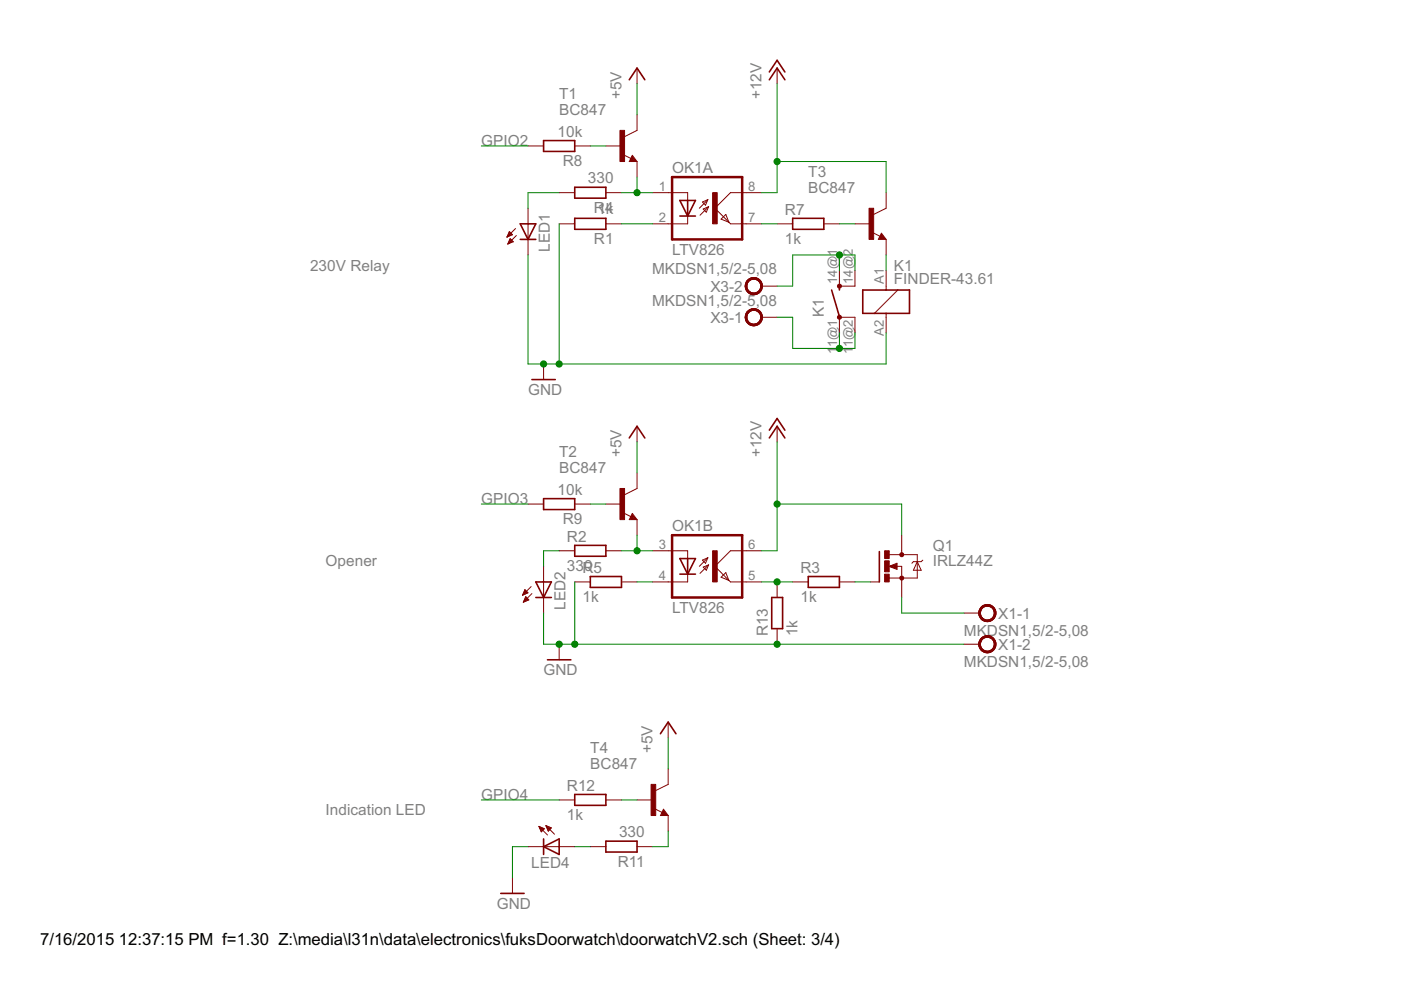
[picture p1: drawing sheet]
<svg xmlns="http://www.w3.org/2000/svg" width="297mm" height="210mm" viewBox="0 0 297 210" stroke-linecap="round" stroke-linejoin="round" font-family="sans-serif">
<g fill="none" stroke="#800000" stroke-width=".21">
<path d="M135.1 14.4v3.3M164.8 14.4v3.3M112 30.9h3.3M121.9 30.9h3.3M128.5 30.9h3.3M132.2 32.8l1.6 .8M134.1 32.9l1 1.3h-1.7zM135.1 24.3v3.3l-2.7 1.4M135.1 34.2v3.3M107.5 50.2h.1M107.6 50.1h.3M107.6 49.9h.7"/>
<path d="M107.7 49.8h.9M107.7 51.6h.3M107.8 49.6h.7M107.8 51.4h.6M107.8 49.4h.5M107.9 51.3h.9M107.9 49.3h.2M107.9 51.1h.7M108 50.9h.5M108.1 50.8h.2M108.6 49.8l-.6-.7-.5 1.2M108.6 49.8l-1.1 .5"/>
<path d="M108.8 51.2l-.6-.6-.5 1.2M108.8 51.2l-1.1 .6M109.3 48.5l-1.8 1.8M109.5 49.9l-1.8 1.9M112 44.2v9.9M118.6 40.9h3.3M118.6 47.5h3.3M128.5 40.9h3.3M128.5 47.5h3.3M138.4 40.9h7.4v1.6M145.8 45.8v1.7h-7.4M148.9 42.8l1.2-.5-.5 1.2z"/>
<path d="M149.1 44.3l1.1-.5-.4 1.2zM150.1 42.3l-1.8 1.9M150.2 43.8l-1.8 1.8M153.9 45.5l.6 1.6-1.6-.6zM161.5 40.9h-6.6l-3.3 3.3 3.3 3.3h6.6M164.8 47.5h3.3M174.7 47.5h3.3M178 57.4v3.3h3.3v-3.3M181.3 47.5h3.3M185 49.3l1.6 .8M186.9 49.4l1 1.4h-1.7zM187.9 40.9v3.3l-2.7 1.3"/>
<path d="M187.9 50.8v3.3M187.9 57.4v4.1M115.3 77.2v3.3M161.5 60.7h3.3M161.5 67.3h3.3M178 70.6v-3.3h3.3v3.3M187.9 66.4v4.2M190.4 61.5l-5 4.9M135.1 90.4v3.3M164.8 90.4v3.3M112 106.9h3.3M118.6 116.8h3.3"/>
<path d="M121.9 106.9h3.3M128.5 116.8h3.3M128.5 106.9h3.3M132.2 108.7l1.6 .8M134.1 108.9l1 1.3h-1.7zM135.1 100.3v3.3l-2.7 1.3M135.1 110.2v3.3M138.4 116.8h7.4v1.6M148.9 118.8l1.2-.5-.5 1.1zM150.1 118.3l-1.8 1.8M150.2 119.8l-1.8 1.8M161.5 116.8h-6.6l-3.3 3.3 2.9 3"/>
<path d="M188.6 117.6h5.9v5h-6M191.2 113.5v4.1M194.5 119.1l.8 1.8h-1.6zM195.6 118.8l-.3 .3h-1.6l-.4 .3M110.8 126.1h.2M110.9 125.9h.5M111 125.8h.8M111 127.6h.1M111 125.6h.9M111.1 127.4h.4M111.1 125.4h.6M111.1 127.3h.8"/>
<path d="M111.2 125.3h.3M111.2 127.1h.8M111.3 125.1h.1M111.3 126.9h.6M111.3 125l.7 .7-1.2 .5zM111.4 126.8h.3M111.4 126.6h.1M111.5 126.5l.6 .7-1.1 .5zM112.6 124.4l-1.8 1.8M112.8 125.9l-1.8 1.8M115.3 120.1v9.9M118.6 136.6v3.3"/>
<path d="M121.9 123.4h3.3M131.8 123.4h3.3M145.8 121.7v1.7h-7.4M149.1 120.2l1.1-.4-.4 1.1zM152.9 122.4l1-1 .6 1.7zM154.5 123.1l.4 .3h6.6M164.8 123.4v3.3M164.8 133.3v3.3M168.1 123.4h3.3M178 123.4h3.3M184.6 123.4h1.8M188.5 120.1l1.7-.7v1.3z"/>
<path d="M190 120.1h1.2v6.6M204.4 130h3.3M204.4 136.6h3.3M141.7 153.1v3.3M112 179.5h9.9M114.3 175.2l1.8 1.8M114.3 175.2l1.1 .5-.6 .7M114.3 175.2l.5 1.2M114.3 175.3h.2M114.4 175.5h.5M114.4 175.7h.9M114.5 175.8h.8"/>
<path d="M114.6 176h.5M114.7 176.2h.3M114.7 176.3h.1M115.7 175l1.9 1.9M115.7 175l1.2 .5-.7 .7M115.7 175l.5 1.2M115.8 175.2h.2M115.9 175.3h.5M115.9 175.5h.9M116 175.7h.8M116.1 175.8h.5M116.2 176h.3"/>
<path d="M116.2 176.2h.1M118.6 169.6h3.3M125.2 179.5h3.3M128.5 169.6h3.3M135.1 179.5h3.3M135.1 169.6h3.3M138.8 171.4l1.6 .9M140.7 171.6l1 1.3h-1.7zM141.7 163v3.3l-2.7 1.3M141.7 172.9v3.3M108.6 186.1v3.3"/>
</g>
<g fill="none" stroke="#800000" stroke-width=".34">
<path d="M133.4 16.9l1.7-2.5 1.6 2.5M163.1 16.9l1.7-2.5 1.6 2.5M163.1 15.3l1.7-2.5 1.6 2.5M115.3 29.8h6.6v2.3h-6.6zM121.9 39.7h6.6v2.3h-6.6zM134.1 33.6l.1 .3h-.5l.4-.6 .6 .8h-1M110.3 47.5h3.3l-1.6 3.3zM110.3 50.8h3.3M121.9 46.3h6.6v2.3h-6.6zM144.1 42.5h3.3l-1.6 3.3zM144.1 45.8h3.3M145.8 42.5v3.3"/>
<path d="M168.1 46.3h6.6v2.3h-6.6zM186.9 50.1l.1 .3h-.4l.3-.6 .7 .8h-1M176.3 61.5l1.7 5.8M178 60.7v.8M182.9 61.5h9.9v4.9h-9.9zM112.8 80.5h4.9M133.4 92.9l1.7-2.5 1.6 2.5M163.1 92.9l1.7-2.5 1.6 2.5M163.1 91.2l1.7-2.5 1.6 2.5M115.3 105.7h6.6v2.3h-6.6zM121.9 115.6h6.6v2.3h-6.6zM134.1 109.5l.1 .4h-.5l.4-.7 .6 .8h-1"/>
<path d="M144.1 118.4h3.3l-1.6 3.3zM145.8 118.4v3.3M186.4 116.9v6.5M113.6 123.4h3.3l-1.6 3.3zM113.6 126.7h3.3M116.1 139.9h4.9M125.2 122.2h6.6v2.3h-6.6zM144.1 121.7h3.3M163.6 126.7h2.3v6.6h-2.3zM171.4 122.2h6.6v2.3h-6.6zM140 155.6l1.7-2.5 1.6 2.5M115.3 177.9v3.3"/>
<path d="M115.3 179.5l3.3-1.6v3.3zM121.9 168.4h6.6v2.4h-6.6zM128.5 178.4h6.6v2.3h-6.6zM140.7 172.3l.1 .3h-.5l.4-.7 .6 .8h-1M106.2 189.4h4.9"/>
</g>
<path d="M142.5 37.5h14.9v13.3h-14.9zM142.5 113.5h14.9v13.2h-14.9z" fill="none" stroke="#800000" stroke-width=".53"/>
<g fill="#800000" stroke="#800000" stroke-width=".21">
<path d="M151.1 40.9h1v6.6h-1z"/>
<path d="M151.1 116.8h1v6.6h-1z"/>
<path d="M187.6 121.7h.9v1.7h-.9z"/>
<path d="M187.6 116.8h.9v1.6h-.9z"/>
<path d="M187.6 118.9h.9v2.3h-.9z"/>
<path d="M131.4 27.6h1v6.6h-1z"/>
<path d="M131.4 103.6h1v6.6h-1z"/>
<path d="M184.3 44.2h.9v6.6h-.9z"/>
<path d="M138 166.3h1v6.6h-1z"/>
</g>
<path d="M190 119.8l-1.1 .3 1.1 .3v-.3h-.3" fill="none" stroke="#800000" stroke-width=".4"/>
<g fill="#800000" stroke="#800000" stroke-width=".21">
<path d="M208.2 128.6a1.81 1.81 0 0 1 2.8 .6 1.81 1.81 0 0 1-1.3 2.5 1.81 1.81 0 0 1-2.2-1.7h.4a1.48 1.48 0 0 1 2.1-1.4 1.48 1.48 0 0 1 .3 2.5 1.48 1.48 0 0 1-2.4-.8v-.3h-.4a1.95 1.95 0 0 1 .7-1.4z" fill-rule="evenodd"/>
<path d="M208.2 128.6a1.81 1.81 0 0 1 2.8 .6 1.81 1.81 0 0 1-1.3 2.5 1.81 1.81 0 0 1-2.2-1.7h.4a1.48 1.48 0 0 1 2.1-1.4 1.48 1.48 0 0 1 .3 2.5 1.48 1.48 0 0 1-2.4-.8v-.3h-.4a1.95 1.95 0 0 1 .7-1.4z" fill-rule="evenodd"/>
<path d="M208.2 128.6a1.81 1.81 0 0 1 2.8 .6 1.81 1.81 0 0 1-1.3 2.5 1.81 1.81 0 0 1-2.2-1.7h.4a1.48 1.48 0 0 1 2.1-1.4 1.48 1.48 0 0 1 .3 2.5 1.48 1.48 0 0 1-2.4-.8v-.3h-.4a1.95 1.95 0 0 1 .7-1.4z" fill-rule="evenodd"/>
<path d="M208.2 135.2a1.81 1.81 0 0 1 2.8 .6 1.81 1.81 0 0 1-1.3 2.6 1.81 1.81 0 0 1-2.2-1.8h.4a1.48 1.48 0 0 1 2.1-1.4 1.48 1.48 0 0 1 .3 2.5 1.48 1.48 0 0 1-2.4-.8v-.3h-.4a1.95 1.95 0 0 1 .7-1.4z" fill-rule="evenodd"/>
<path d="M208.2 135.2a1.81 1.81 0 0 1 2.8 .6 1.81 1.81 0 0 1-1.3 2.6 1.81 1.81 0 0 1-2.2-1.8h.4a1.48 1.48 0 0 1 2.1-1.4 1.48 1.48 0 0 1 .3 2.5 1.48 1.48 0 0 1-2.4-.8v-.3h-.4a1.95 1.95 0 0 1 .7-1.4z" fill-rule="evenodd"/>
<path d="M208.2 135.2a1.81 1.81 0 0 1 2.8 .6 1.81 1.81 0 0 1-1.3 2.6 1.81 1.81 0 0 1-2.2-1.8h.4a1.48 1.48 0 0 1 2.1-1.4 1.48 1.48 0 0 1 .3 2.5 1.48 1.48 0 0 1-2.4-.8v-.3h-.4a1.95 1.95 0 0 1 .7-1.4z" fill-rule="evenodd"/>
<path d="M158.4 66.1a1.81 1.81 0 0 1 2.9 .1 1.81 1.81 0 0 1-.9 2.8 1.81 1.81 0 0 1-2.4-1.7h.3a1.49 1.49 0 0 1 2.1-1.4 1.49 1.49 0 0 1 .4 2.5 1.49 1.49 0 0 1-2.4-.8l-.1-.3h-.3z" fill-rule="evenodd"/>
<path d="M158.4 66.1a1.81 1.81 0 0 1 2.9 .1 1.81 1.81 0 0 1-.9 2.8 1.81 1.81 0 0 1-2.4-1.7h.3a1.49 1.49 0 0 1 2.1-1.4 1.49 1.49 0 0 1 .4 2.5 1.49 1.49 0 0 1-2.4-.8l-.1-.3h-.3z" fill-rule="evenodd"/>
<path d="M158.4 66.1a1.81 1.81 0 0 1 2.9 .1 1.81 1.81 0 0 1-.9 2.8 1.81 1.81 0 0 1-2.4-1.7h.3a1.49 1.49 0 0 1 2.1-1.4 1.49 1.49 0 0 1 .4 2.5 1.49 1.49 0 0 1-2.4-.8l-.1-.3h-.3z" fill-rule="evenodd"/>
<path d="M158.4 59.5a1.81 1.81 0 0 1 2.9 .1 1.81 1.81 0 0 1-.9 2.8 1.81 1.81 0 0 1-2.4-1.7h.3a1.49 1.49 0 0 1 2.1-1.4 1.49 1.49 0 0 1 .4 2.5 1.49 1.49 0 0 1-2.4-.8l-.1-.3h-.3z" fill-rule="evenodd"/>
<path d="M158.4 59.5a1.81 1.81 0 0 1 2.9 .1 1.81 1.81 0 0 1-.9 2.8 1.81 1.81 0 0 1-2.4-1.7h.3a1.49 1.49 0 0 1 2.1-1.4 1.49 1.49 0 0 1 .4 2.5 1.49 1.49 0 0 1-2.4-.8l-.1-.3h-.3z" fill-rule="evenodd"/>
<path d="M158.4 59.5a1.81 1.81 0 0 1 2.9 .1 1.81 1.81 0 0 1-.9 2.8 1.81 1.81 0 0 1-2.4-1.7h.3a1.49 1.49 0 0 1 2.1-1.4 1.49 1.49 0 0 1 .4 2.5 1.49 1.49 0 0 1-2.4-.8l-.1-.3h-.3z" fill-rule="evenodd"/>
<circle cx="191.2" cy="122.6" r=".43"/>
<circle cx="191.2" cy="117.6" r=".43"/>
<circle cx="178" cy="67.3" r=".43"/>
<circle cx="178" cy="60.7" r=".43"/>
</g>
<g fill="none" stroke="#008000" stroke-width=".21">
<path d="M135.1 17.7v6.6M164.8 17.7v23.2h-3.3M102 30.9h10M125.2 30.9h3.3M135.1 37.5v3.4M164.8 34.2h23.1v6.7M112 54.1v23.1h75.9v-6.6M118.6 47.5v29.7M118.6 40.9h-6.6v3.3M131.8 40.9h6.6M131.8 47.5h6.6M161.5 47.5h3.3"/>
<path d="M178 47.5h3.3M178 54.1v3.3M181.3 57.4v-3.3h-13.2v6.6h-3.3M187.9 54.1v3.3M164.8 67.3h3.3v6.6h13.2v-3.3M178 70.6v3.3M135.1 93.7v6.6M164.8 93.7v23.1h-3.3M102 106.9h10M118.6 116.8h-3.3v3.3M125.2 106.9h3.3M131.8 116.8h6.6"/>
<path d="M135.1 113.5v3.3M164.8 106.9h26.4v6.6M115.3 130v6.6h89.1M121.9 123.4v13.2M135.1 123.4h3.3M161.5 123.4h6.6M181.3 123.4h3.3M191.2 126.7v3.3h13.2M141.7 156.4v6.6M102 169.6h16.6M112 179.5h-3.4v6.6M121.9 179.5h3.3"/>
<path d="M131.8 169.6h3.3M141.7 176.2v3.3h-3.3"/>
</g>
<g fill="#008000" stroke="#008000" stroke-width=".21">
<circle cx="115.3" cy="77.2" r=".66"/>
<circle cx="118.6" cy="77.2" r=".66"/>
<circle cx="118.6" cy="136.6" r=".66"/>
<circle cx="121.9" cy="136.6" r=".66"/>
<circle cx="164.8" cy="136.6" r=".66"/>
<circle cx="164.8" cy="106.9" r=".66"/>
<circle cx="164.8" cy="34.2" r=".66"/>
<circle cx="135.1" cy="40.9" r=".66"/>
<circle cx="135.1" cy="116.8" r=".66"/>
<circle cx="164.8" cy="123.4" r=".66"/>
<circle cx="178" cy="73.9" r=".66"/>
<circle cx="178" cy="54.1" r=".66"/>
</g>
<g font-size="4">
<text x="8.5" y="200.4">7/16/2015</text>
<text x="25.2" y="200.4">12:37:15 PM f=1.30 Z:\media\l31n\data\electronics\fuksDoorwatch\doorwatchV2.sch (Sheet: 3/4)</text>
</g>
<g font-size="3.6" fill="#808080">
<text x="118.6" y="21">T1</text>
<text x="131.8" y="21" transform="rotate(-90 131.8 21)">+5V</text>
<text x="161.5" y="21" transform="rotate(-90 161.5 21)">+12V</text>
<text x="118.2" y="29">10k</text>
<text x="118.6" y="24.3">BC847</text>
<text x="102" y="31">GPIO2</text>
<text x="119.3" y="35.2">R8</text>
<text x="124.6" y="38.9">330</text>
<text x="142.5" y="36.7">OK1A</text>
<text x="171.4" y="40.9">BC847</text>
<text x="171.4" y="37.6">T3</text>
<text x="125.9" y="45.1">R14k</text>
<text x="166.4" y="45.5">R7</text>
<text x="116.6" y="53.4" transform="rotate(-90 116.6 53.4)">LED1</text>
<text x="125.9" y="51.7">R1</text>
<text x="166.4" y="51.7">1k</text>
<text x="65.7" y="57.4">230V Relay</text>
<text x="138.3" y="58.2">MKDSN1,5/2-5,08</text>
<text x="142.5" y="54.1">LTV826</text>
<text x="189.5" y="57.4">K1</text>
<text x="138.3" y="64.8">MKDSN1,5/2-5,08</text>
<text x="150.6" y="61.8">X3-2</text>
<text x="189.5" y="60.2">FINDER-43.61</text>
<text x="150.6" y="68.4">X3-1</text>
<text x="174.7" y="67.3" transform="rotate(-90 174.7 67.3)">K1</text>
<text x="112" y="83.8">GND</text>
<text x="118.6" y="100.3">BC847</text>
<text x="118.6" y="97">T2</text>
<text x="131.8" y="97" transform="rotate(-90 131.8 97)">+5V</text>
<text x="161.5" y="97" transform="rotate(-90 161.5 97)">+12V</text>
<text x="102" y="106.9">GPIO3</text>
<text x="118.2" y="104.9">10k</text>
<text x="119.3" y="111.1">R9</text>
<text x="142.5" y="112.7">OK1B</text>
<text x="120.2" y="114.8">R2</text>
<text x="197.8" y="116.8">Q1</text>
<text x="69" y="120.1">Opener</text>
<text x="120.2" y="121.1">33R5</text>
<text x="123.8" y="121.1">0</text>
<text x="169.7" y="121.4">R3</text>
<text x="197.8" y="120.1">IRLZ44Z</text>
<text x="119.9" y="129.3" transform="rotate(-90 119.9 129.3)">LED2</text>
<text x="123.5" y="127.7">1k</text>
<text x="142.5" y="130">LTV826</text>
<text x="169.7" y="127.7">1k</text>
<text x="211.6" y="131.1">X1-1</text>
<text x="162.8" y="134.9" transform="rotate(-90 162.8 134.9)">R13</text>
<text x="169.1" y="134.9" transform="rotate(-90 169.1 134.9)">1k</text>
<text x="204.4" y="134.8">MKDSN1,5/2-5,08</text>
<text x="211.6" y="137.7">X1-2</text>
<text x="115.3" y="143.2">GND</text>
<text x="204.4" y="141.4">MKDSN1,5/2-5,08</text>
<text x="125.2" y="159.7">T4</text>
<text x="138.4" y="159.7" transform="rotate(-90 138.4 159.7)">+5V</text>
<text x="120.2" y="167.7">R12</text>
<text x="125.2" y="163">BC847</text>
<text x="69" y="172.9">Indication LED</text>
<text x="102" y="169.6">GPIO4</text>
<text x="120.2" y="173.9">1k</text>
<text x="131.2" y="177.5">330</text>
<text x="112.6" y="184.1">LED4</text>
<text x="131" y="183.8">R11</text>
<text x="105.3" y="192.7">GND</text>
</g>
<g font-size="3.1" fill="#808080">
<text x="139.7" y="40.4">1</text>
<text x="158.6" y="40.4">8</text>
<text x="139.7" y="47">2</text>
<text x="158.6" y="47">7</text>
<text x="177.5" y="60.2" transform="rotate(-90 177.5 60.2)">14@1</text>
<text x="180.8" y="60.2" transform="rotate(-90 180.8 60.2)">14@2</text>
<text x="187.4" y="60.2" transform="rotate(-90 187.4 60.2)">A1</text>
<text x="187.4" y="71.1" transform="rotate(-90 187.4 71.1)">A2</text>
<text x="177.5" y="75" transform="rotate(-90 177.5 75)">1</text>
<text x="177.5" y="73.7" transform="rotate(-90 177.5 73.7)">1@1</text>
<text x="180.8" y="75" transform="rotate(-90 180.8 75)">1</text>
<text x="180.8" y="73.7" transform="rotate(-90 180.8 73.7)">1@2</text>
<text x="139.7" y="116.3">3</text>
<text x="158.6" y="116.3">6</text>
<text x="139.7" y="122.9">4</text>
<text x="158.6" y="122.9">5</text>
</g>
</svg>
